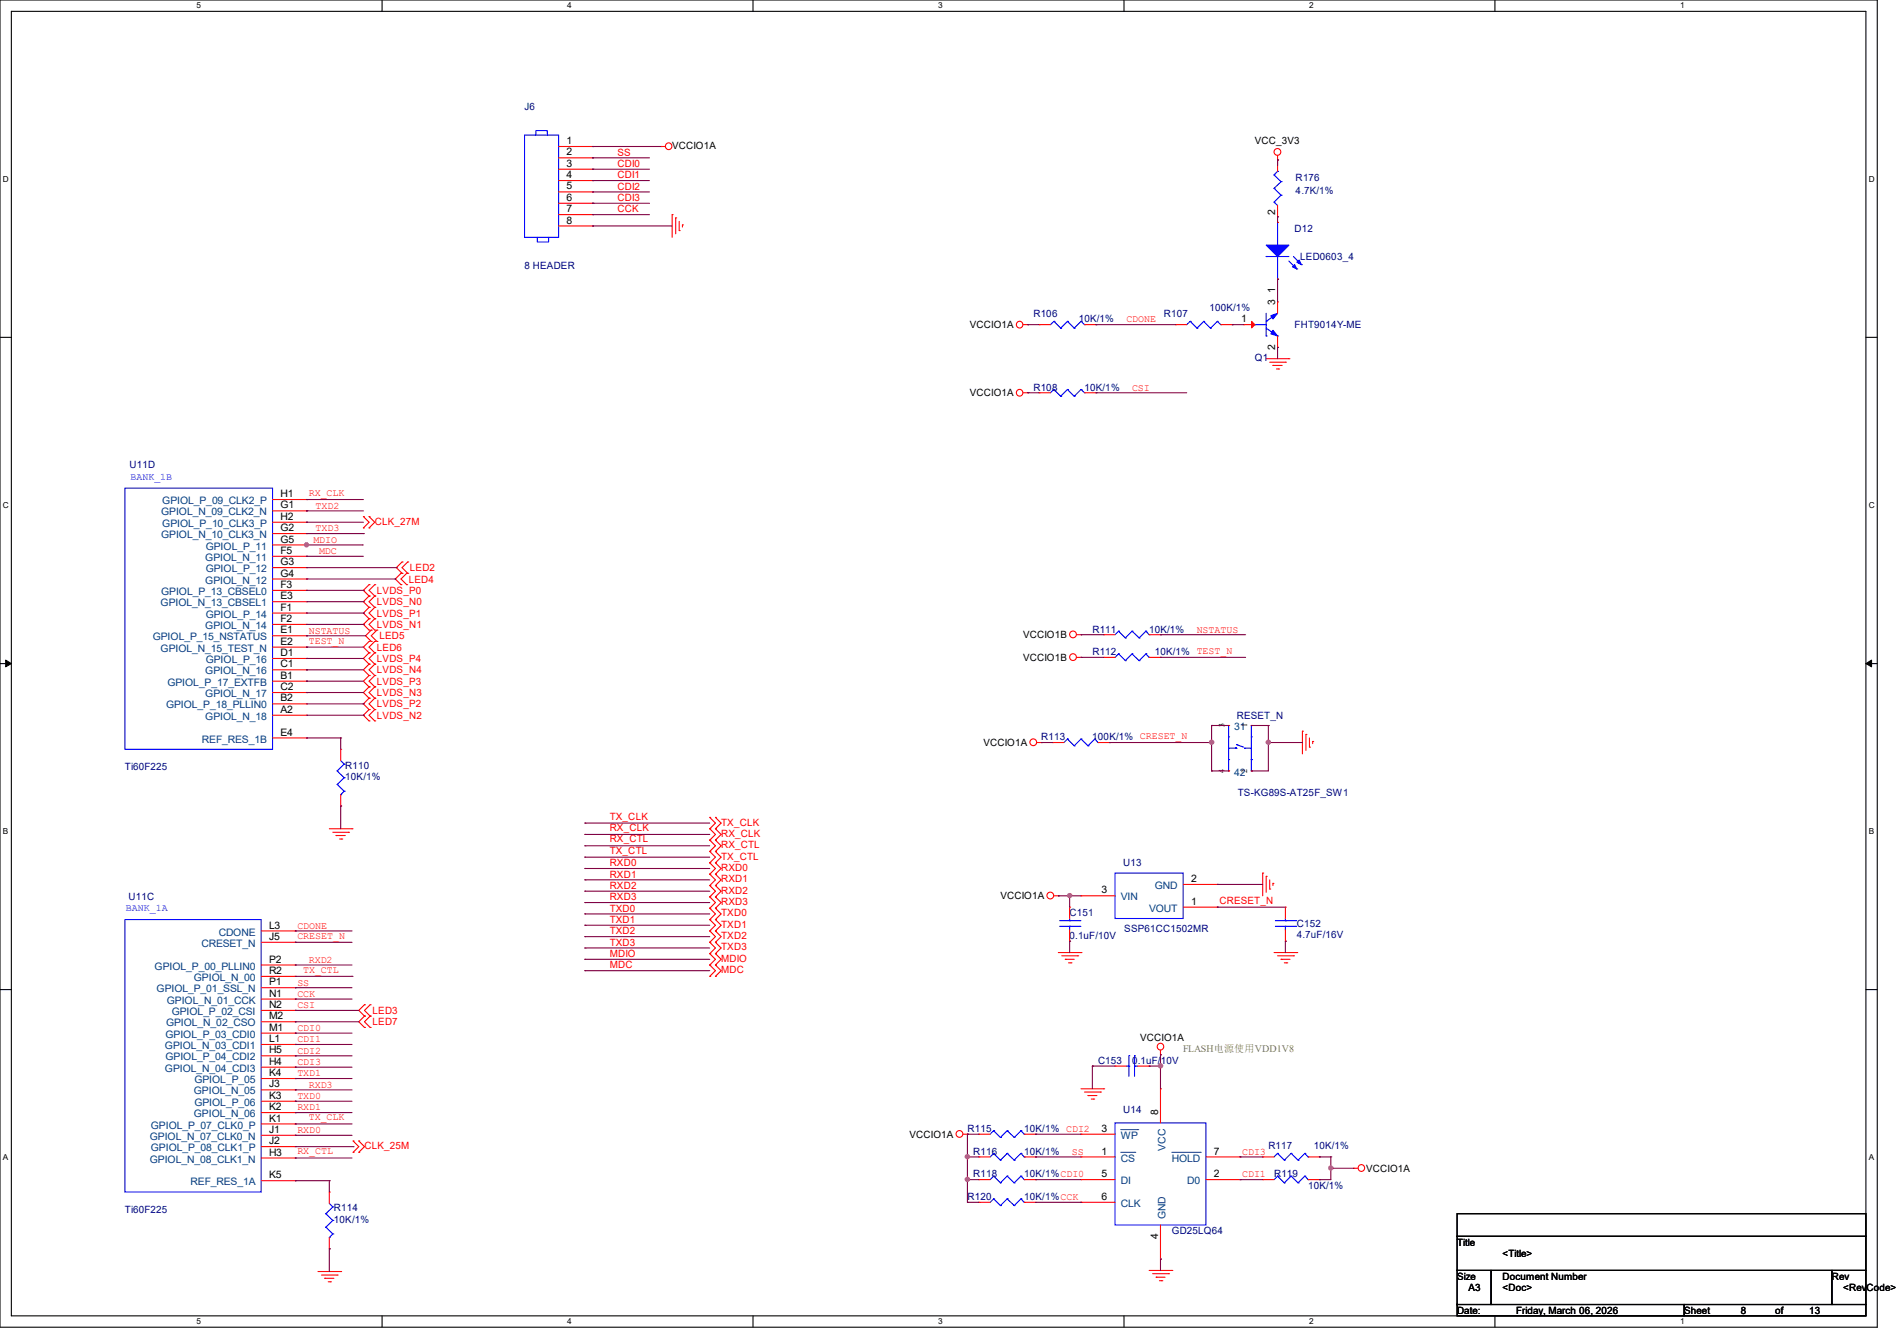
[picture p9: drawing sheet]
<svg xmlns="http://www.w3.org/2000/svg" width="297mm" height="210mm" viewBox="0 0 297 210" stroke-linecap="round" stroke-linejoin="round" font-family="sans-serif">
<path d="M0 0h293.9v207.9h-293.9zM1.8 1.8h290.3v204.3h-290.3z" fill="none" stroke="#000" stroke-width=".17"/>
<g fill="#fff">
<path d="M30.8 .2h.7v1.4h-.7z"/>
<path d="M30.8 206.2h.7v1.4h-.7z"/>
</g>
<path d="M59.8 0v1.8M59.8 206.1v1.8" fill="none" stroke="#000" stroke-width=".17"/>
<g fill="#fff">
<path d="M88.8 .2h.7v1.4h-.7z"/>
<path d="M88.8 206.2h.7v1.4h-.7z"/>
</g>
<path d="M117.9 0v1.8M117.9 206.1v1.8" fill="none" stroke="#000" stroke-width=".17"/>
<g fill="#fff">
<path d="M146.9 .2h.7v1.4h-.7z"/>
<path d="M146.9 206.2h.7v1.4h-.7z"/>
</g>
<path d="M176 0v1.8M176 206.1v1.8" fill="none" stroke="#000" stroke-width=".17"/>
<g fill="#fff">
<path d="M205 .2h.7v1.4h-.7z"/>
<path d="M205 206.2h.7v1.4h-.7z"/>
</g>
<path d="M234.1 0v1.8M234.1 206.1v1.8" fill="none" stroke="#000" stroke-width=".17"/>
<g fill="#fff">
<path d="M263.1 .2h.6v1.4h-.6z"/>
<path d="M263.1 206.2h.6v1.4h-.6z"/>
<path d="M.5 27.3h.9v1.4h-.9z"/>
<path d="M292.6 27.3h.9v1.4h-.9z"/>
<path d="M.5 78.4h.9v1.4h-.9z"/>
<path d="M292.6 78.4h.9v1.4h-.9z"/>
</g>
<path d="M0 52.8h1.8M292.1 52.8h1.8" fill="none" stroke="#000" stroke-width=".17"/>
<g fill="#fff">
<path d="M.5 129.5h.8v1.4h-.8z"/>
<path d="M292.6 129.5h.8v1.4h-.8z"/>
</g>
<path d="M0 103.9h1.8M292.1 103.9h1.8" fill="none" stroke="#000" stroke-width=".17"/>
<path d="M.9 103.4l.9 .5-.9 .5zM292.1 103.9l.9-.5v1z" fill="#000" stroke="#000" stroke-width=".16"/>
<g fill="#fff">
<path d="M.5 180.5h.8v1.4h-.8z"/>
<path d="M292.6 180.5h.8v1.4h-.8z"/>
</g>
<path d="M0 155h1.8M292.1 155h1.8M228.1 190.1h64v3.5h-64zM228.1 193.6h64v5.4h-64zM228.1 199h5.4v5.3h-5.4zM233.5 199h53.3v5.3h-53.3zM286.8 199h5.3v5.3h-5.3zM228.1 204.3h35.6v1.8h-35.6zM263.7 204.3h28.4v1.8h-28.4z" fill="none" stroke="#000" stroke-width=".17"/>
<g fill="none" stroke="#f00" stroke-width=".17">
<path d="M87.5 22.9h5.3M87.5 24.7h5.3M87.5 26.5h5.3M87.5 28.3h5.3M87.5 30.1h5.3M87.5 31.8h5.3M87.5 33.6h5.3M87.5 35.4h5.3M92.8 22.9h.1M92.8 24.7h.1M92.8 26.5h.1M92.8 28.3h.1"/>
<path d="M92.8 30.1h.1M92.8 31.8h.1M92.8 33.6h.1M92.8 35.4h.1M103.5 22.9h.1M103.5 22.9h.7M105.2 33.6h.1M105.2 33.6v3.6M105.8 34.1h.1M105.8 34.1v2.5M106.3 36.1h.1M106.3 34.7v1.4"/>
<path d="M106.8 35.2h.1M106.8 35.2v.4M200 25.1h.1M200 34h.1M200 34.8h.1M200 24.3v2.5M200 32.2v1.8M160.2 50.8h.7M160.9 50.8h.1M162.7 50.8h.1M162.7 50.8h1.8M169.8 50.8h1.8"/>
<path d="M171.6 50.8h.1M184 50.8h.1M184 50.8h1.8M191.1 50.8h1.8M192.9 50.8h.1M194.7 50.8h.1M194.7 50.8h1.8M198.2 56.2h3.6M198.8 56.7h2.5M199.3 57.2h.1M199.3 57.2h1.4M199.9 57.8h.3"/>
<path d="M200 47.3h.1M200 54.4h.1M200 43.7h.1M200 47.3v1.8M200 52.6v1.8M200.2 57.8h.1M201.3 56.7h.1M201.8 56.2h.1M42.7 78.2h5.3M48 78.2h.1M160.2 61.5h.7M160.9 61.5h.1"/>
<path d="M162.7 61.5h.1M162.7 61.5h1.8M169.8 61.5h1.8M171.6 61.5h.1M42.7 80h5.3M42.7 81.8h5.3M42.7 83.6h5.3M42.7 85.3h5.3M42.7 87.1h5.3M42.7 88.9h5.3M42.7 90.7h5.3M42.7 92.5h5.3"/>
<path d="M42.7 94.2h5.3M42.7 96h5.3M42.7 97.8h5.3M42.7 99.6h5.3M48 80h.1M48 81.8h.1M48 83.6h.1M48 85.3h.1M48 87.1h.1M48 88.9h.1M48 90.7h.1M48 92.5h.1"/>
<path d="M48 94.2h.1M48 96h.1M48 97.8h.1M48 99.6h.1M56.9 82.7h.1M56.9 80.9h.1M56.9 80.9l.9 .9-.9 .9M57.8 82.7h.1M57.8 80.9h.1M57.8 95.1h.1M57.8 96.9h.1M57.8 98.7h.1"/>
<path d="M57.8 91.6h.1M57.8 93.3h.1M57.8 80.9l.9 .9-.9 .9M57.8 95.1l-.9 .9 .9 .9M57.8 96.9l-.9 .9 .9 .9M57.8 91.6l-.9 .9 .9 .8M57.8 93.3l-.9 .9 .9 .9M58.1 98.7h.1M58.1 98.7l-.9 .9 .9 .9M58.7 96.9h.1M58.7 95.1h.1M58.7 98.7h.1"/>
<path d="M58.7 93.3h.1M58.7 91.6h.1M58.7 95.1l-.9 .9 .9 .9M58.7 96.9l-.9 .9 .9 .9M58.7 91.6l-.9 .9 .9 .8M58.7 93.3l-.9 .9 .9 .9M59 98.7h.1M59 98.7l-.9 .9 .9 .9M62.8 89.8h.1M62.8 91.6h.1M62.8 89.8l-.9 .9 .9 .9M62.9 88h.1"/>
<path d="M62.9 89.8h.1M62.9 88l-.8 .9 .8 .9M63.7 91.6h.1M63.7 89.8h.1M63.7 89.8l-.9 .9 .9 .9M63.8 89.8h.1M63.8 88h.1M63.8 88l-.9 .9 .9 .9M168.6 99.4h.6M169.2 99.4h.1M172.8 99.4h.1M172.8 99.4h1.8"/>
<path d="M179.9 99.4h1.8M181.7 99.4h.1M42.7 101.3h5.3M42.7 103.1h5.3M42.7 104.9h5.3M42.7 106.7h5.3M42.7 108.5h5.3M42.7 110.2h5.3M42.7 112h5.3M42.7 115.6h5.3M48 101.3h.1M48 103.1h.1"/>
<path d="M48 104.9h.1M48 106.7h.1M48 108.5h.1M48 110.2h.1M48 112h.1M48 115.6h.1M53.3 117.3h.1M53.3 117.3v1.8M57.8 109.3h.1M57.8 111.1h.1M57.8 112.9h.1M57.8 105.8h.1"/>
<path d="M57.8 107.6h.1M57.8 102.2h.1M57.8 104h.1M57.8 100.5h.1M57.8 109.3l-.9 .9 .9 .9M57.8 111.1l-.9 .9 .9 .9M57.8 105.8l-.9 .9 .9 .9M57.8 107.6l-.9 .9 .9 .8M57.8 102.2l-.9 .9 .9 .9M57.8 104l-.9 .9 .9 .9M57.8 100.5l-.9 .8 .9 .9M58.1 100.5h.1"/>
<path d="M58.7 111.1h.1M58.7 109.3h.1M58.7 112.9h.1M58.7 107.6h.1M58.7 105.8h.1M58.7 104h.1M58.7 102.2h.1M58.7 100.5h.1M58.7 109.3l-.9 .9 .9 .9M58.7 111.1l-.9 .9 .9 .9M58.7 105.8l-.9 .9 .9 .9M58.7 107.6l-.9 .9 .9 .8"/>
<path d="M58.7 102.2l-.9 .9 .9 .9M58.7 104l-.9 .9 .9 .9M58.7 100.5l-.9 .8 .9 .9M59 100.5h.1M162.3 116.3h.7M163 116.3h.1M164.8 116.3h.1M164.8 116.3h1.8M168.6 103h.6M169.2 103h.1M171.9 116.3h1.8M172.8 103h.1"/>
<path d="M172.8 103h1.8M173.7 116.3h.1M179.9 103h1.8M181.7 103h.1M192.4 113.6h.1M195.9 113.6h.1M203.9 114.5h.1M203.9 114.5v3.6M204.5 115h.1M204.5 115v2.5M205 117h.1M205 115.6v1.4"/>
<path d="M205.5 116.1h.1M205.5 116.1v.4M51.6 129.8h3.5M52.1 130.3h2.5M52.6 130.9h.1M52.6 130.9h1.5M53.2 131.4h.3M53.3 126.2h.1M53.3 124.5v1.7M53.5 131.4h.1M54.6 130.3h.1M55.1 129.8h.1"/>
<path d="M111.1 136.9h.1M111.1 135.1h.1M111.1 138.7h.1M111.1 129.8h.1M111.1 128h.1M111.1 131.6h.1M111.1 133.3h.1M111.1 135.1l.9 .9-.9 .9M111.1 136.9l.9 .9-.9 .9M111.1 138.7l.9 .9-.9 .9M111.1 128l.9 .9-.9 .9M111.1 129.8l.9 .9-.9 .9"/>
<path d="M111.1 131.6l.9 .9-.9 .8M111.1 133.3l.9 .9-.9 .9M112 136.9h.1M112 135.1h.1M112 138.7h.1M112 129.8h.1M112 128h.1M112 131.6h.1M112 133.3h.1M112 135.1l.9 .9-.9 .9M112 136.9l.9 .9-.9 .9M112 138.7l.9 .9-.9 .9"/>
<path d="M112 128l.9 .9-.9 .9M112 129.8l.9 .9-.9 .9M112 131.6l.9 .9-.9 .8M112 133.3l.9 .9-.9 .9M185.3 138.5h5.3M190.6 138.5h.1M192.4 120.7h.1M195.9 120.7h.1M197.7 136.7h.1M197.7 136.7v3.6M198.2 137.2h.1M198.2 137.2v2.5"/>
<path d="M198.8 139.2h.1M198.8 137.8v1.4M199.3 138.3h.1M199.3 138.3v.4M40.9 145.8h5.3M40.9 147.6h5.3M40.9 151.1h5.3M40.9 152.9h5.3M40.9 154.7h5.3M40.9 156.5h5.3M40.9 158.2h5.3M46.2 145.8h.1"/>
<path d="M46.2 147.6h.1M46.2 151.1h.1M46.2 152.9h.1M46.2 154.7h.1M46.2 156.5h.1M46.2 158.2h.1M57.1 157.4h.1M57.1 159.1h.1M57.1 157.4l-.9 .8 .9 .9M57.1 159.1l-.9 .9 .9 .9M58 159.1h.1M58 157.4h.1"/>
<path d="M58 157.4l-.9 .8 .9 .9M58 159.1l-.9 .9 .9 .9M111.1 140.5h.1M111.1 142.2h.1M111.1 144h.1M111.1 145.8h.1M111.1 147.6h.1M111.1 149.4h.1M111.1 151.1h.1M111.1 152.9h.1M111.1 140.5l.9 .9-.9 .8M111.1 142.2l.9 .9-.9 .9"/>
<path d="M111.1 144l.9 .9-.9 .9M111.1 145.8l.9 .9-.9 .9M111.1 147.6l.9 .9-.9 .9M111.1 149.4l.9 .8-.9 .9M111.1 151.1l.9 .9-.9 .9M112 140.5h.1M112 142.2h.1M112 144h.1M112 145.8h.1M112 147.6h.1M112 149.4h.1M112 151.1h.1"/>
<path d="M112 152.9h.1M112 140.5l.9 .9-.9 .8M112 142.2l.9 .9-.9 .9M112 144l.9 .9-.9 .9M112 145.8l.9 .9-.9 .9M112 147.6l.9 .9-.9 .9M112 149.4l.9 .8-.9 .9M112 151.1l.9 .9-.9 .9M165 140.3h.7M165.7 140.3h.1M165.7 149.2h3.5M166.2 149.7h2.5"/>
<path d="M166.8 150.2h.1M166.8 150.2h1.4M167.3 150.8h.4M167.5 142.1h.1M167.5 147.4h.1M167.5 142.1v1.7M167.5 145.6v1.8M167.7 150.8h.1M168.7 149.7h.1M169.2 149.2h.1M169.2 140.3h.1M169.2 140.3h5.4"/>
<path d="M185.3 142.1h5.3M190.6 142.1h.1M199.5 149.2h3.5M200 149.7h2.5M200.6 150.2h.1M200.6 150.2h1.4M201.1 150.8h.4M201.3 142.1h.1M201.3 147.4h.1M201.3 142.1v1.7M201.3 145.6v1.8M201.5 150.8h.1"/>
<path d="M202.5 149.7h.1M203 149.2h.1M40.9 160h5.3M40.9 161.8h5.3M40.9 163.6h5.3M40.9 165.4h5.3M40.9 167.1h5.3M40.9 168.9h5.3M40.9 170.7h5.3M40.9 172.5h5.3M40.9 174.2h5.3M40.9 176h5.3"/>
<path d="M40.9 177.8h5.3M40.9 179.6h5.3M46.2 160h.1M46.2 161.8h.1M46.2 163.6h.1M46.2 165.4h.1M46.2 167.1h.1M46.2 168.9h.1M46.2 170.7h.1M46.2 172.5h.1M46.2 174.2h.1M46.2 176h.1"/>
<path d="M46.2 177.8h.1M46.2 179.6h.1M55.3 178.7h.1M55.3 178.7l.9 .9-.9 .9M56.2 178.7h.1M56.2 178.7l.9 .9-.9 .9M57.1 160.9h.1M58 160.9h.1M150.8 177.6h.7M151.5 177.6h.1M153.2 177.6h.1M153.2 177.6h1.8"/>
<path d="M160.4 177.6h1.7M162.1 177.6h.1M169.2 177.6h.1M169.2 170.5h3.6M169.2 177.6h5.4M169.8 171h2.5M170.3 171.6h.1M170.3 171.6h1.4M170.9 172.1h.3M171.2 172.1h.1M172.3 171h.1M172.8 170.5h.1"/>
<path d="M174.6 167h.1M174.6 167h1.8M178.1 167h1.8M179.9 167h.1M181.7 165.2h.1M181.7 170.5h.1M181.7 164.5v.7M181.7 170.5v5.4M40.9 181.4h5.3M40.9 184.9h5.3M46.2 181.4h.1M46.2 184.9h.1"/>
<path d="M49.8 199.1h3.5M50.3 199.7h2.5M51.6 186.7h.1M51.6 195.6h.1M51.6 186.7v1.8M51.6 193.8v1.8M52.8 199.7h.1M53.3 199.1h.1M55.3 180.5h.1M56.2 180.5h.1M153.2 184.7h.1M153.2 181.2h.1"/>
<path d="M153.2 188.3h.1M153.2 184.7h1.8M153.2 181.2h1.8M153.2 188.3h1.8M160.4 184.7h1.7M160.4 181.2h1.7M160.4 188.3h1.7M162.1 184.7h.1M162.1 181.2h.1M162.1 188.3h.1M169.2 181.2h.1M169.2 184.7h.1"/>
<path d="M169.2 188.3h.1M169.2 184.7h5.4M169.2 181.2h5.4M169.2 188.3h5.4M179.9 199h3.6M180.5 199.5h2.5M181.7 197.2h.1M181.7 191.9v5.3M183 199.5h.1M183.5 199h.1M188.8 184.7h5.3M188.8 181.2h5.3"/>
<path d="M194.1 184.7h.1M194.1 181.2h.1M197.7 184.7h.1M197.7 181.2h.1M197.7 184.7h1.8M197.7 181.2h1.8M204.8 184.7h1.8M204.8 181.2h1.8M206.6 184.7h.1M206.6 181.2h.1M211.9 183h.1M211.9 183h.7"/>
<path d="M50.8 200.2h.1M50.8 200.2h1.5M51.4 200.7h.3M51.7 200.7h.1M181 200h.1M181 200h1.4M181.5 200.6h.4M181.9 200.6h.1"/>
<circle cx="104.7" cy="22.9" r=".52"/>
<circle cx="200" cy="23.8" r=".53"/>
<circle cx="159.6" cy="50.8" r=".52"/>
<circle cx="159.6" cy="61.5" r=".52"/>
<circle cx="168" cy="99.4" r=".53"/>
<circle cx="161.8" cy="116.2" r=".53"/>
<circle cx="168" cy="102.9" r=".53"/>
<circle cx="164.4" cy="140.3" r=".53"/>
<circle cx="150.2" cy="177.6" r=".53"/>
<circle cx="181.7" cy="163.9" r=".52"/>
<circle cx="213.1" cy="182.9" r=".52"/>
</g>
<g fill="none" stroke="#00f" stroke-width=".17">
<path d="M82.1 21.2h5.4v16h-5.4zM83.9 21.2v-.8h1.8v.8M84.1 37.2v.7h1.8v-.7M199.5 31.7h.1M199.5 29.5h.1M199.5 27.4h.1M199.5 31.7l.5 .5M199.5 29.5l1.1 1.1M199.5 27.4l1.1 1M200 26.8h.1M200 38.4h.1M200 26.8l-.5 .6"/>
<path d="M200 34.8v3.6M200.6 30.6h.1M200.6 28.4h.1M200.6 30.6l-1.1 1.1M200.6 28.4l-1.1 1.1M165 50.3h.1M165 50.3l-.5 .5M165 50.3l1.1 1.1M166.1 51.4h.1M167.1 50.3h.1M167.1 50.3l-1 1.1M167.1 50.3l1.1 1.1"/>
<path d="M168.2 51.4h.1M169.2 50.3h.1M169.2 50.3l-1 1.1M169.2 50.3l.6 .5M169.8 50.8h.1M186.4 50.3h.1M186.4 50.3l-.6 .5M186.4 50.3l1 1.1M187.4 51.4h.1M188.5 50.3h.1M188.5 50.3l-1.1 1.1M188.5 50.3l1 1.1"/>
<path d="M189.5 51.4h.1M190.6 50.3h.1M190.6 50.3l-1.1 1.1M190.6 50.3l.5 .5M191.1 50.8h.1M196.5 50.8h.1M196.5 50.8h1.7M198.2 52.6h.1M198.2 50.3h.1M198.2 40.2h.1M198.2 51.4l1.8 1.2M198.2 49.1v3.5"/>
<path d="M198.2 40.2h3.6M200 52.6h.1M200 40.2h.1M200 49.1l-1.8 1.2M200 40.2v3.5M201.8 40.9l1.2 1.2M202.5 40.2l1.3 1.2M203 42.1h.1M203.8 41.4h.1M19.6 76.5h23.1v40.8h-23.1zM165 61h.1M165 61l-.5 .5"/>
<path d="M165 61l1.1 1.1M166.1 62.1h.1M167.1 61h.1M167.1 61l-1 1.1M167.1 61l1.1 1.1M168.2 62.1h.1M169.2 61h.1M169.2 61l-1 1.1M169.2 61l.6 .5M169.8 61.5h.1M175.1 98.8h.1M175.1 98.8l-.5 .6"/>
<path d="M175.1 98.8l1.1 1.1M176.2 99.9h.1M177.2 98.8h.1M177.2 98.8l-1 1.1M177.2 98.8l1.2 1.1M178.4 99.9h.1M179.4 98.8h.1M179.4 98.8l-1 1.1M179.4 98.8l.5 .6M179.9 99.4h.1M53.3 119.1l.6 .6M53.9 119.7h.1"/>
<path d="M53.9 119.7l-1.1 1M167.1 115.7h.1M167.1 115.7l-.5 .6M167.1 115.7l1.1 1.1M168.2 116.8h.1M169.2 115.7h.1M169.2 115.7l-1 1.1M169.2 115.7l1.1 1.1M170.3 116.8h.1M171.4 115.7h.1M171.4 115.7l-1.1 1.1M171.4 115.7l.5 .6"/>
<path d="M171.9 116.3h.1M175.1 102.4h.1M175.1 102.4l-.5 .6M175.1 102.4l1.1 1.1M176.2 103.5h.1M177.2 102.4h.1M177.2 102.4l-1 1.1M177.2 102.4l1.2 1.1M178.4 103.5h.1M179.4 102.4h.1M179.4 102.4l-1 1.1M179.4 102.4l.5 .6"/>
<path d="M179.9 103h.1M192.4 115.4h.1M192.4 119h.1M192.4 113.6v7.1M192.4 117.2h1.1M193.5 117.2h.1M193.6 116.6h.1M193.6 116.6l1.1 .4M194.9 117.2h.1M194.9 117.2h1M195.9 115.4h.1M195.9 119h.1"/>
<path d="M195.9 113.6v7.1M52.8 120.7h.1M52.8 122.9h.1M52.8 120.7l1.1 1.1M52.8 122.9l1.1 1M53.3 124.5h.1M53.9 121.8h.1M53.9 123.9h.1M53.9 121.8l-1.1 1.1M53.9 123.9l-.6 .6M174.6 136.7h10.7v7.1h-10.7zM19.6 144h21.3v42.7h-21.3z"/>
<path d="M165.9 145.1h3.2M165.9 144.2h3.2M167.5 144.2h.1M167.5 145.1h.1M167.5 143.8v.4M167.5 145.1v.5M169.1 145.1h.1M169.1 144.2h.1M199.7 145.1h3.2M199.7 144.2h3.2M201.3 144.2h.1M201.3 145.1h.1"/>
<path d="M201.3 143.8v.4M201.3 145.1v.5M202.9 145.1h.1M202.9 144.2h.1M155.6 177.1h.1M155.6 177.1l-.6 .5M155.6 177.1l1 1M156.6 178.1h.1M157.7 177.1h.1M157.7 177.1l-1.1 1M157.7 177.1l1.1 1M158.8 178.1h.1"/>
<path d="M159.9 177.1h.1M159.9 177.1l-1.1 1M159.9 177.1l.5 .5M160.4 177.6h.1M174.6 175.9h14.2v16h-14.2zM176.4 167h.3M176.7 167h.1M176.7 165.4h.1M176.7 165.4v3.2M177.6 165.4h.1M177.6 167h.1M177.6 167h.5"/>
<path d="M177.6 165.4v3.2M51 190.1h.1M51 192.2h.1M51 190.1l1.1 1M51 192.2l1.1 1.1M51.6 193.8h.1M51.6 188.5l.5 .5M52.1 189h.1M52.1 191.1h.1M52.1 193.3h.1M52.1 189l-1.1 1.1M52.1 191.1l-1.1 1.1"/>
<path d="M52.1 193.3l-.5 .5M155.6 184.2h.1M155.6 180.6h.1M155.6 187.7h.1M155.6 184.2l-.6 .5M155.6 184.2l1 1.1M155.6 180.6l-.6 .6M155.6 180.6l1 1.1M155.6 187.7l-.6 .6M155.6 187.7l1 1.1M156.6 185.3h.1M156.6 181.7h.1"/>
<path d="M156.6 188.8h.1M157.7 184.2h.1M157.7 180.6h.1M157.7 187.7h.1M157.7 184.2l-1.1 1.1M157.7 184.2l1.1 1.1M157.7 180.6l-1.1 1.1M157.7 180.6l1.1 1.1M157.7 187.7l-1.1 1.1M157.7 187.7l1.1 1.1M158.8 185.3h.1M158.8 181.7h.1"/>
<path d="M158.8 188.8h.1M159.9 184.2h.1M159.9 180.6h.1M159.9 187.7h.1M159.9 184.2l-1.1 1.1M159.9 184.2l.5 .5M159.9 180.6l-1.1 1.1M159.9 180.6l.5 .6M159.9 187.7l-1.1 1.1M159.9 187.7l.5 .6M160.4 184.7h.1M160.4 181.2h.1"/>
<path d="M160.4 188.3h.1M200 184.2h.1M200 180.6h.1M200 184.2l-.5 .5M200 184.2l1.1 1.1M200 180.6l-.5 .6M200 180.6l1.1 1.1M201.1 185.3h.1M201.1 181.7h.1M202.1 184.2h.1M202.1 180.6h.1M202.1 184.2l-1 1.1"/>
<path d="M202.1 184.2l1.1 1.1M202.1 180.6l-1 1.1M202.1 180.6l1.1 1.1M203.2 185.3h.1M203.2 181.7h.1M204.3 184.2h.1M204.3 180.6h.1M204.3 184.2l-1.1 1.1M204.3 184.2l.5 .5M204.3 180.6l-1.1 1.1M204.3 180.6l.5 .6M204.8 184.7h.1"/>
<path d="M204.8 181.2h.1"/>
</g>
<g fill="#00f" stroke="#00f" stroke-width=".17">
<path d="M199 49.4l1-.3-.7 .9z"/>
<path d="M199.3 51.7l.7 .9-1-.3z"/>
<path d="M198.2 38.4h3.6l-1.8 1.8z"/>
<path d="M202.4 41.8l.3-.4 .3 .7z"/>
<path d="M203 41.1l.4-.4 .4 .7z"/>
</g>
<path d="M196 50.3l.5 .5-.5 .6z" fill="#f00" stroke="#f00" stroke-width=".17"/>
<path d="M175.5 176.9h2.6M178.1 176.9h.1M175.5 180.5h2.2M177.7 180.5h.1M183.5 180.5h4.4M187.9 180.5h.1" fill="none" stroke="#004080" stroke-width=".16"/>
<g fill="none" stroke="#800040" stroke-width=".17">
<path d="M92.8 22.9h.1M92.8 24.7h.1M92.8 26.5h.1M92.8 28.3h.1M92.8 30.1h.1M92.8 31.8h.1M92.8 33.6h.1M92.8 35.4h.1M92.8 22.9h10.7M92.8 24.7h8.9M92.8 26.5h8.9M92.8 28.3h8.9"/>
<path d="M92.8 30.1h8.9M92.8 31.8h8.9M92.8 33.6h8.9M92.8 35.4h12.4M200 25.1h.1M200 34h.1M200 25.1v.9M200 34v.8M160.9 50.8h.1M160.9 50.8h1.8M171.6 50.8h.1M171.6 50.8h12.4"/>
<path d="M192.9 50.8h.1M192.9 50.8h1.8M200 54.4h.1M200 43.7h.1M200 43.7v3.6M200 54.4v1.8M48 78.2h.1M48 78.2h8.9M160.9 61.5h.1M160.9 61.5h1.8M171.6 61.5h.1M171.6 61.5h14.2"/>
<path d="M47.8 85.3h8.9M48 99.6h.1M48 80h.1M48 81.8h.1M48 85.3h.1M48 87.1h.1M48 99.6h9.2M48 94.2h8.9M48 96h8.9M48 92.5h8.9M48 97.8h8.9M48 80h8.9"/>
<path d="M48 81.8h8.9M48 83.6h8.9M48 88.9h14.1M48 90.7h13.9M48 87.1h8.9M56.7 85.3h.1M56.9 94.2h.1M56.9 96h.1M56.9 92.5h.1M56.9 97.8h.1M56.9 83.6h.1M61.9 90.7h.1"/>
<path d="M62.1 88.9h.1M169.2 99.4h.1M169.2 99.4h3.6M181.7 99.4h.1M181.7 99.4h13.3M48 101.3h.1M48 115.6h.1M48 106.7h.1M48 108.5h.1M48 103.1h.1M48 104.9h.1M48 101.3h8.9"/>
<path d="M48 115.6h5.3M48 110.2h8.9M48 112h8.9M48 106.7h8.9M48 108.5h8.9M48 103.1h8.9M48 104.9h8.9M53.3 115.6h.1M53.3 115.6v1.7M56.9 110.2h.1M56.9 112h.1M163 116.3h.1"/>
<path d="M163 116.3h1.8M169.2 103h.1M169.2 103h3.6M173.7 116.3h.1M173.7 116.3h16M181.7 103h.1M181.7 103h13.3M189.7 113.6h.1M189.7 116.3h.1M189.7 113.6h2.7M189.7 113.6v7.1M195.9 113.6h.1"/>
<path d="M195.9 113.6h2.7M198.6 116.3h.1M198.6 113.6h.1M198.6 116.3h5.3M198.6 113.6v7.1h-2.7M53.3 126.2h.1M53.3 126.2v3.6M91.6 136h.1M91.6 137.8h.1M91.6 139.6h.1M91.6 128.9h.1M91.6 130.7h.1"/>
<path d="M91.6 132.5h.1M91.6 134.2h.1M91.6 136h19.5M91.6 137.8h19.5M91.6 139.6h19.5M91.6 128.9h19.5M91.6 130.7h19.5M91.6 132.5h19.5M91.6 134.2h19.5M189.7 120.7h.1M189.7 120.7h2.7M190.6 138.5h.1"/>
<path d="M190.6 138.5h7.1M195.9 120.7h.1M46.2 145.8h.1M46.2 147.6h.1M46.2 154.7h.1M46.2 156.5h.1M46.2 158.2h.1M46.2 151.1h.1M46.2 145.8h8.9M46.2 147.6h8.9M46.2 154.7h8.9M46.2 156.5h8.9"/>
<path d="M46.2 158.2h10M46.2 151.1h8.9M46.2 152.9h8.9M55.1 152.9h.1M91.6 141.4h.1M91.6 143.1h.1M91.6 144.9h.1M91.6 146.7h.1M91.6 148.5h.1M91.6 150.2h.1M91.6 152h.1M91.6 141.4h19.5"/>
<path d="M91.6 143.1h19.5M91.6 144.9h19.5M91.6 146.7h19.5M91.6 148.5h19.5M91.6 150.2h19.5M91.6 152h19.5M165.7 140.3h.1M165.7 140.3h3.5M167.5 147.4h.1M167.5 140.3h.1M167.5 140.3v1.8M167.5 147.4v1.8"/>
<path d="M190.6 142.1h.1M190.6 142.1h10.7M201.3 147.4h.1M201.3 147.4v1.8M46.2 160h.1M46.2 161.8h.1M46.2 163.6h.1M46.2 165.4h.1M46.2 167.1h.1M46.2 172.5h.1M46.2 174.2h.1M46.2 176h.1"/>
<path d="M46.2 170.7h.1M46.2 177.8h.1M46.2 168.9h.1M46.2 160h10M46.2 161.8h8.9M46.2 163.6h8.9M46.2 165.4h8.9M46.2 167.1h8.9M46.2 179.6h9.1M46.2 172.5h8.9M46.2 174.2h8.9M46.2 176h8.9"/>
<path d="M46.2 170.7h8.9M46.2 177.8h8.9M46.2 168.9h8.9M55.3 179.6h.1M151.5 177.6h.1M151.5 177.6h1.7M151.5 177.6v10.7M162.1 177.6h.1M162.1 177.6h7.1M171 167h.1M171 167h3.6M171 167v3.5"/>
<path d="M179.9 167h.1M179.9 167h1.8M181.7 165.2h.1M181.7 167h.1M181.7 165.2v5.3M46.2 184.9h.1M46.2 181.4h.1M46.2 184.9h5.4M46.2 181.4h8.9M51.6 184.9h.1M51.6 195.6h.1M51.6 184.9v1.8"/>
<path d="M51.6 195.6v3.5M151.5 181.2h.1M151.5 184.7h.1M151.5 188.3h.1M151.5 181.2h1.7M151.5 184.7h1.7M151.5 188.3h1.7M162.1 181.2h.1M162.1 184.7h.1M162.1 181.2h7.1M162.1 184.7h7.1M162.1 188.3h7.1"/>
<path d="M169.2 188.3h.1M181.7 197.2h.1M181.7 197.2v1.8M194.1 181.2h.1M194.1 184.7h.1M194.1 181.2h3.6M194.1 184.7h3.6M206.6 181.2h.1M206.6 184.7h.1M206.6 181.2h1.8M208.4 181.2h.1M208.4 183h.1"/>
<path d="M208.4 181.2v3.5h-1.8M208.4 183h3.5"/>
</g>
<g fill="#f0f" stroke="#f0f" stroke-width=".17">
<circle cx="189.7" cy="116.2" r=".33"/>
<circle cx="181.7" cy="166.9" r=".33"/>
<circle cx="151.5" cy="184.7" r=".33"/>
<circle cx="151.5" cy="181.1" r=".33"/>
<circle cx="208.4" cy="182.9" r=".33"/>
<circle cx="167.5" cy="140.3" r=".33"/>
<circle cx="198.6" cy="116.2" r=".33"/>
<circle cx="48" cy="85.3" r=".32"/>
</g>
<g font-size="1.6" fill="#000080">
<text x="82.1" y="17.3">J6</text>
<text x="202.9" y="28.3">R176</text>
<text x="202.9" y="30.4">4.7K/1%</text>
<text x="202.7" y="36.3">D12</text>
<text x="203.6" y="40.7">LED0603_4</text>
<text x="82.1" y="42.2">8 HEADER</text>
<text x="161.8" y="49.6">R106</text>
<text x="168.9" y="50.5">10K/1%</text>
<text x="182.2" y="49.6">R107</text>
<text x="189.4" y="48.7">100K/1%</text>
<text x="202.7" y="51.4">FHT9014Y-ME</text>
<text x="196.5" y="56.6">Q1</text>
<text x="161.8" y="61.2">R108</text>
<text x="169.8" y="61.2">10K/1%</text>
<text x="20.3" y="73.3">U11D</text>
<text x="171" y="99.1">R111</text>
<text x="179.9" y="99.1">10K/1%</text>
<text x="171" y="102.6">R112</text>
<text x="180.8" y="102.6">10K/1% TEST_N</text>
<text x="193.6" y="112.6">RESET_N</text>
<text x="163" y="115.9">R113</text>
<text x="171" y="115.9">100K/1% CRESET_N</text>
<text x="19.6" y="120.6">Ti60F225</text>
<text x="54.1" y="120.4">R110</text>
<text x="54.1" y="122.2">10K/1%</text>
<text x="193.8" y="124.7">TS-KG89S-AT25F_SW1</text>
<text x="175.9" y="135.7">U13</text>
<text x="20.1" y="141">U11C</text>
<text x="167.5" y="143.5">C151</text>
<text x="167.5" y="147.1">0.1uF/10V</text>
<text x="176" y="146">SSP61CC1502MR</text>
<text x="203" y="145.1">C152</text>
<text x="203" y="146.9">4.7uF/16V</text>
<text x="171.9" y="166.6">C153</text>
<text x="177.3" y="166.6">0.1uF/10V</text>
<text x="151.5" y="177.3">R115</text>
<text x="160.4" y="177.3">10K/1% CDI2</text>
<text x="175.9" y="174.2">U14</text>
<text x="198.6" y="180">R117</text>
<text x="205.7" y="180">10K/1%</text>
<text x="152.4" y="184.4">R118</text>
<text x="152.4" y="180.8">R116</text>
<text x="160.4" y="184.4">10K/1%CDI0</text>
<text x="160.4" y="180.8">10K/1%</text>
<text x="199.5" y="184.4">R119</text>
<text x="19.6" y="189.9">Ti60F225</text>
<text x="52.3" y="189.7">R114</text>
<text x="52.3" y="191.5">10K/1%</text>
<text x="151.5" y="188">R120</text>
<text x="160.4" y="188">10K/1%CCK</text>
<text x="204.8" y="186.2">10K/1%</text>
<text x="183.5" y="193.3">GD25LQ64</text>
</g>
<g font-size="1.6">
<text x="88.7" y="22.6">1</text>
<text x="105.2" y="23.3">VCCIO1A</text>
<text x="196.5" y="22.6">VCC_3V3</text>
<text x="88.7" y="24.3">2</text>
<text x="88.7" y="26.1">3</text>
<text x="88.7" y="27.9">4</text>
<text x="88.7" y="29.7">5</text>
<text x="88.7" y="31.5">6</text>
<text x="88.7" y="33.2">7</text>
<text x="88.7" y="35">8</text>
<text x="199.6" y="33.6" transform="rotate(-90 199.6 33.6)">2</text>
<text x="199.6" y="47.8" transform="rotate(-90 199.6 47.8)">3</text>
<text x="199.6" y="45.8" transform="rotate(-90 199.6 45.8)">1</text>
<text x="151.8" y="51.4">VCCIO1A</text>
<text x="194.3" y="50.5">1</text>
<text x="199.6" y="54.7" transform="rotate(-90 199.6 54.7)">2</text>
<text x="151.8" y="62.1">VCCIO1A</text>
<text x="43.9" y="77.9">H1</text>
<text x="43.9" y="79.6">G1</text>
<text x="43.9" y="81.4">H2</text>
<text x="43.9" y="83.2">G2</text>
<text x="43.9" y="85">G5</text>
<text x="43.9" y="86.7">F5</text>
<text x="43.9" y="88.5">G3</text>
<text x="43.9" y="90.3">G4</text>
<text x="43.9" y="92.1">F3</text>
<text x="43.9" y="93.9">E3</text>
<text x="43.9" y="95.6">F1</text>
<text x="43.9" y="97.4">F2</text>
<text x="43.9" y="99.2">E1</text>
<text x="43.9" y="101">E2</text>
<text x="160.2" y="99.9">VCCIO1B</text>
<text x="43.9" y="102.7">D1</text>
<text x="43.9" y="104.5">C1</text>
<text x="43.9" y="106.3">B1</text>
<text x="160.2" y="103.5">VCCIO1B</text>
<text x="43.9" y="108.1">C2</text>
<text x="43.9" y="109.9">B2</text>
<text x="43.9" y="111.6">A2</text>
<text x="43.9" y="115.2">E4</text>
<text x="154" y="116.8">VCCIO1A</text>
<text x="156.6" y="140.8">VCCIO1A</text>
<text x="172.5" y="139.9">3</text>
<text x="186.5" y="141.7">1</text>
<text x="186.5" y="138.1">2</text>
<text x="42.1" y="145.4">L3</text>
<text x="42.1" y="147.2">J5</text>
<text x="42.1" y="150.8">P2</text>
<text x="42.1" y="152.5">R2</text>
<text x="42.1" y="154.3">P1</text>
<text x="42.1" y="156.1">N1</text>
<text x="42.1" y="157.9">N2</text>
<text x="42.1" y="159.6">M2</text>
<text x="42.1" y="161.4">M1</text>
<text x="42.1" y="163.2">L1</text>
<text x="42.1" y="165">H5</text>
<text x="42.1" y="166.8">H4</text>
<text x="178.5" y="163.1">VCCIO1A</text>
<text x="42.1" y="168.5">K4</text>
<text x="42.1" y="170.3">J3</text>
<text x="42.1" y="172.1">K3</text>
<text x="42.1" y="173.9">K2</text>
<text x="42.1" y="175.6">K1</text>
<text x="42.1" y="177.4">J1</text>
<text x="42.1" y="179.2">J2</text>
<text x="142.4" y="178.2">VCCIO1A</text>
<text x="172.5" y="177.3">3</text>
<text x="181.3" y="174.6" transform="rotate(-90 181.3 174.6)">8</text>
<text x="42.1" y="181">H3</text>
<text x="42.1" y="184.5">K5</text>
<text x="172.5" y="180.8">1</text>
<text x="172.5" y="184.4">5</text>
<text x="190" y="184.4">2</text>
<text x="190" y="180.8">7</text>
<text x="213.9" y="183.5">VCCIO1A</text>
<text x="172.5" y="187.9">6</text>
<text x="181.3" y="194" transform="rotate(-90 181.3 194)">4</text>
<text x="228.1" y="195.1">Title</text>
<text x="235.2" y="196.8">&lt;Title&gt;</text>
<text x="228.1" y="200.4">Size</text>
<text x="229.9" y="202.2">A3</text>
<text x="235.2" y="200.4">Document Number</text>
<text x="235.2" y="202.2">&lt;Doc&gt;</text>
<text x="286.8" y="200.4">Rev</text>
<text x="288.6" y="202.2">&lt;RevCode&gt;</text>
<text x="228.1" y="205.7">Date:</text>
<text x="237.4" y="205.7">Friday, March 06, 2026</text>
<text x="263.7" y="205.7">Sheet</text>
<text x="272.6" y="205.7">8</text>
<text x="277.9" y="205.7">of</text>
<text x="283.2" y="205.7">13</text>
</g>
<g font-size="1.6" fill="#f00">
<text x="96.7" y="24.4">SS</text>
<text x="96.7" y="26.2">CDI0</text>
<text x="96.7" y="27.9">CDI1</text>
<text x="96.7" y="29.7">CDI2</text>
<text x="96.7" y="31.5">CDI3</text>
<text x="96.7" y="33.3">CCK</text>
<text x="176.4" y="50.5">CDONE</text>
<text x="177.2" y="61.2">CSI</text>
<text x="48.3" y="77.7">RX_CLK</text>
<text x="49.4" y="79.7">TXD2</text>
<text x="49.4" y="83.2">TXD3</text>
<text x="58.7" y="82.2">CLK_27M</text>
<text x="49.1" y="85">MDIO</text>
<text x="50" y="86.8">MDC</text>
<text x="64.2" y="89.4">LED2</text>
<text x="59" y="93">LVDS_P0</text>
<text x="59" y="94.8">LVDS_N0</text>
<text x="64" y="91.2">LED4</text>
<text x="48.3" y="99.2">NSTATUS</text>
<text x="48.3" y="100.8">TEST_N</text>
<text x="59" y="96.6">LVDS_P1</text>
<text x="59" y="98.3">LVDS_N1</text>
<text x="59" y="101.9">LED6</text>
<text x="59.4" y="100.1">LED5</text>
<text x="187.4" y="99.1">NSTATUS</text>
<text x="59" y="107.2">LVDS_P3</text>
<text x="59" y="103.7">LVDS_P4</text>
<text x="59" y="105.4">LVDS_N4</text>
<text x="59" y="110.8">LVDS_P2</text>
<text x="59" y="112.6">LVDS_N2</text>
<text x="59" y="109">LVDS_N3</text>
<text x="95.5" y="128.4">TX_CLK</text>
<text x="95.5" y="130.1">RX_CLK</text>
<text x="95.5" y="131.9">RX_CTL</text>
<text x="112.9" y="129.3">TX_CLK</text>
<text x="112.9" y="131.1">RX_CLK</text>
<text x="95.5" y="135.7">RXD0</text>
<text x="95.5" y="137.5">RXD1</text>
<text x="95.5" y="133.7">TX_CTL</text>
<text x="112.9" y="136.4">RXD0</text>
<text x="112.9" y="132.8">RX_CTL</text>
<text x="112.9" y="134.6">TX_CTL</text>
<text x="95.5" y="139.2">RXD2</text>
<text x="95.5" y="141">RXD3</text>
<text x="95.5" y="142.8">TXD0</text>
<text x="112.9" y="138.2">RXD1</text>
<text x="112.9" y="140">RXD2</text>
<text x="112.9" y="141.7">RXD3</text>
<text x="112.9" y="143.5">TXD0</text>
<text x="190.9" y="141.5">CRESET_N</text>
<text x="46.6" y="145.5">CDONE</text>
<text x="46.6" y="147">CRESET_N</text>
<text x="95.5" y="144.6">TXD1</text>
<text x="95.5" y="146.3">TXD2</text>
<text x="95.5" y="148.1">TXD3</text>
<text x="95.5" y="149.9">MDIO</text>
<text x="112.9" y="145.3">TXD1</text>
<text x="112.9" y="147.1">TXD2</text>
<text x="112.9" y="148.8">TXD3</text>
<text x="46.6" y="154.3">SS</text>
<text x="47.5" y="152.4">TX_CTL</text>
<text x="48.3" y="150.8">RXD2</text>
<text x="95.5" y="151.7">MDC</text>
<text x="112.9" y="150.6">MDIO</text>
<text x="112.9" y="152.4">MDC</text>
<text x="46.6" y="156.1">CCK</text>
<text x="46.6" y="157.9">CSI</text>
<text x="46.6" y="161.5">CDI0</text>
<text x="58.3" y="158.8">LED3</text>
<text x="58.3" y="160.6">LED7</text>
<text x="46.6" y="163.2">CDI1</text>
<text x="46.6" y="165">CDI2</text>
<text x="46.6" y="166.8">CDI3</text>
<text x="46.6" y="172.1">TXD0</text>
<text x="46.6" y="173.9">RXD1</text>
<text x="46.6" y="168.6">TXD1</text>
<text x="48.3" y="170.3">RXD3</text>
<text x="46.6" y="177.5">RXD0</text>
<text x="48.3" y="175.5">TX_CLK</text>
<text x="57.1" y="180">CLK_25M</text>
<text x="46.6" y="180.8">RX_CTL</text>
<text x="167.8" y="180.8">SS</text>
<text x="194.5" y="180.8">CDI3</text>
<text x="194.5" y="184.4">CDI1</text>
</g>
<g font-size="1.6" fill="#00f">
<text x="20.4" y="75.2">BANK_1B</text>
<text x="19.7" y="142.7">BANK_1A</text>
</g>
<g font-size="1.6" fill="#004080">
<text x="25.2" y="80.7">GPIOL_N_09_CLK2_N</text>
<text x="25.4" y="79">GPIOL_P_09_CLK2_P</text>
<text x="25.4" y="82.5">GPIOL_P_10_CLK3_P</text>
<text x="25.2" y="84.3">GPIOL_N_10_CLK3_N</text>
<text x="32.1" y="87.8">GPIOL_N_11</text>
<text x="32.2" y="86.1">GPIOL_P_11</text>
<text x="32.2" y="89.6">GPIOL_P_12</text>
<text x="25.1" y="95">GPIOL_N_13_CBSEL1</text>
<text x="25.2" y="93.2">GPIOL_P_13_CBSEL0</text>
<text x="32.1" y="91.4">GPIOL_N_12</text>
<text x="23.9" y="100.3">GPIOL_P_15_NSTATUS</text>
<text x="32.1" y="98.5">GPIOL_N_14</text>
<text x="32.2" y="96.7">GPIOL_P_14</text>
<text x="25.1" y="102.1">GPIOL_N_15_TEST_N</text>
<text x="26.2" y="107.4">GPIOL_P_17_EXTFB</text>
<text x="32.1" y="105.6">GPIOL_N_16</text>
<text x="32.2" y="103.8">GPIOL_P_16</text>
<text x="26" y="111">GPIOL_P_18_PLLIN0</text>
<text x="32.1" y="109.2">GPIOL_N_17</text>
<text x="32.1" y="112.7">GPIOL_N_18</text>
<text x="31.6" y="116.3">REF_RES_1B</text>
<text x="193.2" y="114.3">31</text>
<text x="193.2" y="121.5">42</text>
<text x="175.5" y="141">VIN</text>
<text x="179.9" y="142.8">VOUT</text>
<text x="180.8" y="139.2">GND</text>
<text x="31.5" y="148.3">CRESET_N</text>
<text x="34.2" y="146.5">CDONE</text>
<text x="24.2" y="151.9">GPIOL_P_00_PLLIN0</text>
<text x="24.5" y="155.4">GPIOL_P_01_SSL_N</text>
<text x="30.4" y="153.6">GPIOL_N_00</text>
<text x="26" y="160.7">GPIOL_N_02_CSO</text>
<text x="26.1" y="157.2">GPIOL_N_01_CCK</text>
<text x="26.9" y="159">GPIOL_P_02_CSI</text>
<text x="25.8" y="164.3">GPIOL_N_03_CDI1</text>
<text x="25.8" y="167.9">GPIOL_N_04_CDI3</text>
<text x="25.9" y="162.5">GPIOL_P_03_CDI0</text>
<text x="25.9" y="166.1">GPIOL_P_04_CDI2</text>
<text x="30.4" y="171.4">GPIOL_N_05</text>
<text x="30.4" y="169.6">GPIOL_P_05</text>
<text x="30.4" y="173.2">GPIOL_P_06</text>
<text x="23.5" y="178.5">GPIOL_N_07_CLK0_N</text>
<text x="23.6" y="176.7">GPIOL_P_07_CLK0_P</text>
<text x="30.4" y="175">GPIOL_N_06</text>
<text x="175.5" y="178.4">WP</text>
<text x="23.5" y="182.1">GPIOL_N_08_CLK1_N</text>
<text x="23.6" y="180.3">GPIOL_P_08_CLK1_P</text>
<text x="29.8" y="185.6">REF_RES_1A</text>
<text x="175.5" y="181.9">CS</text>
<text x="175.5" y="185.5">DI</text>
<text x="182.5" y="180.2" transform="rotate(-90 182.5 180.2)">VCC</text>
<text x="183.5" y="181.9">HOLD</text>
<text x="185.9" y="185.5">D0</text>
<text x="175.5" y="189">CLK</text>
<text x="182.5" y="191" transform="rotate(-90 182.5 191)">GND</text>
</g>
<text font-size="1.6" fill="#808040" x="185.3" y="164.8">FLASH电源使用VDD1V8</text>
<g font-size="1.3">
<text x="30.8" y="1.3">5</text>
<text x="88.8" y="1.3">4</text>
<text x="146.9" y="1.3">3</text>
<text x="205" y="1.3">2</text>
<text x="263.1" y="1.3">1</text>
<text x=".5" y="28.4">D</text>
<text x="292.6" y="28.4">D</text>
<text x=".5" y="79.5">C</text>
<text x="292.6" y="79.5">C</text>
<text x="191.7" y="113.8" transform="rotate(-90 191.7 113.8)">3</text>
<text x="191.7" y="121.1" transform="rotate(-90 191.7 121.1)">4</text>
<text x=".5" y="130.6">B</text>
<text x="292.6" y="130.6">B</text>
<text x=".5" y="181.7">A</text>
<text x="292.6" y="181.7">A</text>
<text x="30.8" y="207.4">5</text>
<text x="88.8" y="207.4">4</text>
<text x="146.9" y="207.4">3</text>
<text x="205" y="207.4">2</text>
<text x="263.1" y="207.4">1</text>
</g>
</svg>
